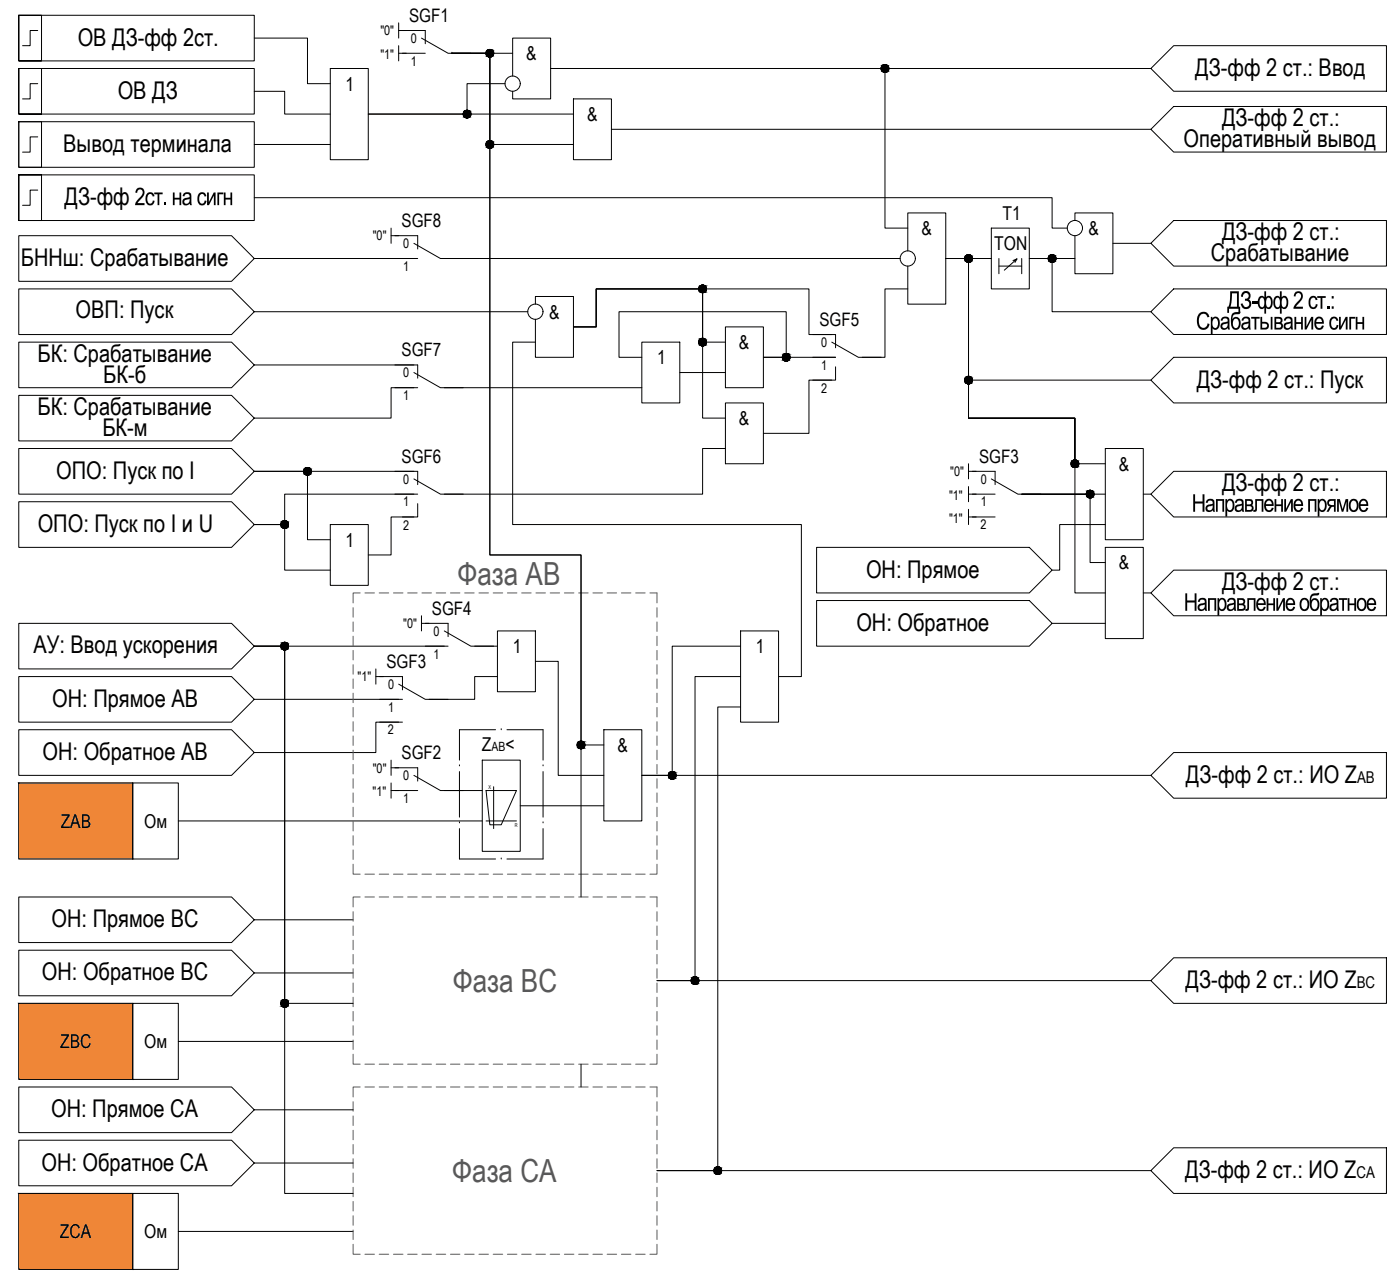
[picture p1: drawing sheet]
<svg xmlns="http://www.w3.org/2000/svg" width="922mm" height="841mm" viewBox="0 0 922 841" stroke-linecap="round" stroke-linejoin="round" font-family="sans-serif">
<!-- layer: 0 -->
<g fill="#ef8637" stroke="#ef8637" stroke-width=".66">
<path d="M12 516l75 50v-50zM12 516l75 50h-75z"/>
<path d="M12 661l75 50v-50zM12 661l75 50h-75z"/>
<path d="M12 786l75 50v-50zM12 786l75 50h-75z"/>
</g>
<g fill="none" stroke="#000" stroke-width=".66">
<path d="M12 10h156v30h-156v-30v30h15v-30zM263 15v10M25 20h-5v10h-5M168 25h35v30h15M263 30v10M263 35h5M263 20h5M298 35h.1M298 35h25v60h55M298 35h25v330h60v126h15M298 35h25v330h60v226M298 35h40"/>
<path d="M12 45h156v30h-156v-30v30h15v-30zM25 55h-5v10h-5M218 45h25v60h-25zM333 55h-25v20h-65h135M338 50v-25h25v40h-25v-5M758 45l15-15h140v30h-140zM758 45h-395h220v105h15M168 60h20v15h30M378 65h25v40h-25zM773 70h140v30h-140l-15-15zM12 80h15v30h-15zM12 80h156v30h-156z"/>
<path d="M25 90h-5v10h-5M168 95h50M403 85h355M12 115h156v30h-156v-30v30h15v-30zM25 125h-5v10h-5M168 130h525v20h10M12 155h141l15 15-15 15h-141zM258 150v10M258 155h5M653 150h25v40h-25zM708 145v-5h25v40h-25v-25M168 170h105"/>
<path d="M293 170h300M598 165v-25h25v60h-25v-25M653 170h-30h15v80h120M658 170v10M658 175h15M667 172l3-1-8 7M670 171l-1 2M673 170v10M708 170h-30h15v35h65M733 160h25M758 160l15-15h140v30h-140zM12 190h141l15 15-15 15h-141z"/>
<path d="M598 190h-15v45h-15M773 190h140v30h-140l-15-15zM168 205h180M353 200v-5h25v40h-25v-25M378 215h15v-25h70v85h15M378 215h15v-25h70v35h15M378 215h15v-25h140v30h15M478 215h25v40h-25zM12 225h141l15 15-15 15h-141zM353 225h-15v120h190v101h-15M423 225h25v40h-25zM423 235h-15v-30h110v30h-15h47"/>
<path d="M773 235h140v30h-140l-15-15zM168 240h105M273 255h-15v20h-90M293 255h130M448 245h30M548 250h-15v35h-30M550 242v8h-15M12 260h141l15 15-15 15h-141zM478 265h25v40h-25zM12 295h141l15 15-15 15h-141zM478 295h-15v30h-170M728 295h25v60h-25z"/>
<path d="M168 310h35v45h15M168 310h105M638 305v10M638 310h5M728 305h-20v-30h-70v-105h-15h15v105h70v116h20M12 330h141l15 15-15 15h-141zM273 325h-85v20h-20M275 332v8h-10M638 320v10M638 335v10M638 325h5M728 325h-55h45v45h10"/>
<path d="M753 325h5M758 325l15-15h140v30h-140zM168 345h20v30h30M218 345h25v41h-25zM273 340h-15v25h-15M638 340h18M728 345h-30v30h-5M538 360h140l15 15-15 16h-140zM728 360h25v61h-25zM538 396h140l15 15-15 15h-140zM753 391h5M758 391l15-16h140v31h-140z"/>
<path d="M278 411h5M278 406v10M328 416h25v40h-25zM488 416h25v60h-25zM693 411h35M168 426l-15 15h-141v-30h141l15 15h125M168 426h20v235h45M168 426h20v360h45M313 426h15M353 436h15v75h30M488 426h-45v85h-20h335M12 446h141l15 15-15 15h-141z"/>
<path d="M248 441v10M248 446h5M328 446h-15v15h-30M488 446h-30v200h-25h325M168 461h95M250 476h15M263 476h-15v20h-80M488 466h-15v305h-40h325M12 481h141l15 15-15 15h-141zM398 481h25v60h-25zM12 516h75v50h-75zM87 516h30v50h-30z"/>
<path d="M258 501v10M258 516v10M258 506h5M318 501h25v60h-25zM325 518v28M758 511l15-15h140v30h-140zM258 521h5M293 521h25M320 521h20l-10 22h-7zM343 531h55M117 541h201M320 541h20"/>
<path d="M12 591h141l15 15-15 15h-141zM168 606h65M12 626h141l15 15-15 15h-141zM168 641h65M758 646l15-15h140v30h-140zM12 661h75v50h-75zM87 661h30v50h-30zM117 686h116M12 716h141l15 15-15 15h-141zM383 701v15M168 731h65M12 751h141l15 15-15 15h-141z"/>
<path d="M168 766h65M758 771l15-15h140v30h-140zM12 786h75v50h-75zM87 786h30v50h-30zM117 811h116"/>
<circle cx="323" cy="35" r="2.5"/>
<circle cx="338" cy="55" r="5"/>
<circle cx="583" cy="45" r="2.5"/>
<circle cx="308" cy="75" r="2.5"/>
<circle cx="323" cy="95" r="2.5"/>
<circle cx="708" cy="150" r="5"/>
<circle cx="598" cy="170" r="5"/>
<circle cx="638" cy="170" r="2.5"/>
<circle cx="693" cy="170" r="2.5"/>
<circle cx="463" cy="190" r="2.5"/>
<circle cx="353" cy="205" r="5"/>
<circle cx="463" cy="225" r="2.5"/>
<circle cx="518" cy="235" r="2.5"/>
<circle cx="638" cy="250" r="2.5"/>
<circle cx="203" cy="310" r="2.5"/>
<circle cx="708" cy="305" r="2.5"/>
<circle cx="718" cy="325" r="2.5"/>
<circle cx="188" cy="345" r="2.5"/>
<circle cx="188" cy="426" r="2.5"/>
<circle cx="383" cy="491" r="2.5"/>
<circle cx="443" cy="511" r="2.5"/>
<circle cx="458" cy="646" r="2.5"/>
<circle cx="188" cy="661" r="2.5"/>
<circle cx="473" cy="771" r="2.5"/>
</g>
<g fill="#000" stroke="#000" stroke-width=".66">
<path d="M322 38h1zM322 33h1zM582 48h1zM582 48h2zM307 78h1zM307 73h1zM322 98h1zM322 93h1zM638 173h1zM693 173h1zM462 193h1zM462 188h1z"/>
<path d="M462 228h1zM462 223h1zM517 238h1zM517 238h2zM638 253h1zM202 313h1zM202 308h1zM708 308h1zM718 328h1zM187 348h1zM187 343h1zM187 428h1z"/>
<path d="M187 423h1zM382 493h1zM382 488h1zM442 513h1zM442 508h1zM187 658h1zM457 648h1zM457 643h1zM187 663h1zM472 773h1z"/>
<path d="M322 38h1zM322 38h1z"/>
<path d="M322 33h1zM322 33h1z"/>
<path d="M322 33h2zM322 33h2z"/>
<path d="M322 33h2zM322 33h2z"/>
<path d="M322 37h2zM322 37l1 1z"/>
<path d="M322 33h2zM321 33h3z"/>
<path d="M322 37h2zM322 37h2z"/>
<path d="M321 33h3zM321 33h3z"/>
<path d="M321 37h3zM321 37h3z"/>
<path d="M321 33h3zM321 33h3z"/>
<path d="M321 37h3zM321 37h3z"/>
<path d="M321 33h4zM321 33h4z"/>
<path d="M321 37h3zM321 37h3z"/>
<path d="M321 33l4 1zM321 33l4 1z"/>
<path d="M321 37h4zM321 37h3z"/>
<path d="M321 34h4zM321 34h4z"/>
<path d="M321 37h4zM321 37h4z"/>
<path d="M321 34h4zM321 34h4z"/>
<path d="M321 36h4zM321 36l4 1z"/>
<path d="M320 34h5zM320 34h5z"/>
<path d="M320 36h5zM320 36h5z"/>
<path d="M320 34h5zM320 34h5z"/>
<path d="M320 36h5zM320 36h5z"/>
<path d="M320 34l5 1zM320 34l5 1z"/>
<path d="M320 36h5zM320 36h5z"/>
<path d="M320 35h5zM320 35h5z"/>
<path d="M320 36h5zM320 36h5z"/>
<path d="M320 35h5zM320 35h5z"/>
<path d="M320 35h5zM320 35h5z"/>
<path d="M320 35h5zM320 35l5 1z"/>
<path d="M583 43h1zM582 43h2z"/>
<path d="M582 43h2zM582 43h2z"/>
<path d="M582 43h2zM582 43h2z"/>
<path d="M582 47h2zM582 47l2 1z"/>
<path d="M582 43h2zM582 43h2z"/>
<path d="M582 47h2zM582 47h2z"/>
<path d="M582 43h2zM582 43h2z"/>
<path d="M582 47h2zM582 47h2z"/>
<path d="M582 43h3zM581 43h4z"/>
<path d="M582 47h2zM582 47h2z"/>
<path d="M581 43h4zM581 43h4z"/>
<path d="M581 47h4zM581 47h3z"/>
<path d="M581 43l4 1zM581 43l4 1z"/>
<path d="M581 47h4zM581 47h4z"/>
<path d="M581 44h4zM581 44h4z"/>
<path d="M581 47h4zM581 47h4z"/>
<path d="M581 44h4zM581 44h4z"/>
<path d="M581 46h4zM581 46l4 1z"/>
<path d="M581 44h4zM581 44h4z"/>
<path d="M581 46h4zM581 46h4z"/>
<path d="M581 44h4zM581 44h4z"/>
<path d="M581 46h4zM581 46h4z"/>
<path d="M581 44l4 1zM581 44l4 1z"/>
<path d="M581 46h4zM581 46h4z"/>
<path d="M581 45h4zM581 45h4z"/>
<path d="M581 45h5zM581 45h5z"/>
<path d="M581 45l4 1zM581 45l4 1z"/>
<path d="M581 46h4zM581 46h4z"/>
<path d="M581 45h5zM581 45h4z"/>
<path d="M307 78h1zM307 78h1z"/>
<path d="M307 73h1zM307 73h1z"/>
<path d="M307 73h1zM307 73h1z"/>
<path d="M307 73h2zM307 73h2z"/>
<path d="M307 77h1zM307 77l1 1z"/>
<path d="M307 73h2zM306 73h3z"/>
<path d="M307 77h2zM307 77h1z"/>
<path d="M306 73h3zM306 73h3z"/>
<path d="M306 77h3zM306 77h3z"/>
<path d="M306 73h3zM306 73h3z"/>
<path d="M306 77h3zM306 77h3z"/>
<path d="M306 73h4zM306 73h4z"/>
<path d="M306 77h3zM306 77h3z"/>
<path d="M306 73l4 1zM306 73l4 1z"/>
<path d="M306 77h4zM306 77h3z"/>
<path d="M306 74h4zM306 74h4z"/>
<path d="M306 77h4zM306 77h4z"/>
<path d="M306 74h4zM306 74h4z"/>
<path d="M306 76h4zM306 76l4 1z"/>
<path d="M305 74h5zM305 74h5z"/>
<path d="M305 76h5zM305 76h5z"/>
<path d="M305 74h5zM305 74h5z"/>
<path d="M305 76h5zM305 76h5z"/>
<path d="M305 74l5 1zM305 74l5 1z"/>
<path d="M305 76h5zM305 76h5z"/>
<path d="M305 75h5zM305 75h5z"/>
<path d="M305 76h5zM305 76h5z"/>
<path d="M305 75h5zM305 75h5z"/>
<path d="M305 75h5zM305 75h5z"/>
<path d="M305 75h5zM305 75l5 1z"/>
<path d="M322 98h1zM322 98h1z"/>
<path d="M322 93h1zM322 93h1z"/>
<path d="M322 93h2zM322 93h2z"/>
<path d="M322 93h2zM322 93h2z"/>
<path d="M322 98h2zM322 98h1z"/>
<path d="M322 93h2zM321 93h3z"/>
<path d="M322 97h2zM322 97l2 1z"/>
<path d="M321 93h3zM321 93h3z"/>
<path d="M321 97h3zM321 97h3z"/>
<path d="M321 93h3zM321 93h3z"/>
<path d="M321 97h3zM321 97h3z"/>
<path d="M321 93h4zM321 93h4z"/>
<path d="M321 97h3zM321 97h3z"/>
<path d="M321 93l4 1zM321 93l4 1z"/>
<path d="M321 97h4zM321 97h3z"/>
<path d="M321 94h4zM321 94h4z"/>
<path d="M321 97h4zM321 97h4z"/>
<path d="M321 94h4zM321 94h4z"/>
<path d="M321 97h4zM321 97h4z"/>
<path d="M320 94h5zM320 94h5z"/>
<path d="M320 96h5zM320 96l5 1z"/>
<path d="M320 94h5zM320 94h5z"/>
<path d="M320 96h5zM320 96h5z"/>
<path d="M320 94l5 1zM320 94l5 1z"/>
<path d="M320 96h5zM320 96h5z"/>
<path d="M320 95h5zM320 95h5z"/>
<path d="M320 96h5zM320 96h5z"/>
<path d="M320 95h5zM320 95h5z"/>
<path d="M320 95h5zM320 95h5z"/>
<path d="M320 95h5zM320 95l5 1z"/>
<path d="M638 168h1zM638 168h1z"/>
<path d="M638 168h1zM637 168h2z"/>
<path d="M637 168h2zM637 168h2z"/>
<path d="M637 173h2zM637 173h2z"/>
<path d="M637 168h2zM637 168h2z"/>
<path d="M637 173h2zM637 173h2z"/>
<path d="M637 168h3zM637 168h3z"/>
<path d="M637 172h2zM637 172l2 1z"/>
<path d="M637 168h3zM636 168h4z"/>
<path d="M637 172h3zM637 172h2z"/>
<path d="M636 168l4 1zM636 168l4 1z"/>
<path d="M636 172h4zM636 172h4z"/>
<path d="M636 169h4zM636 169h4z"/>
<path d="M636 172h4zM636 172h4z"/>
<path d="M636 169h4zM636 169h4z"/>
<path d="M636 172h4zM636 172h4z"/>
<path d="M636 169h4zM636 169h4z"/>
<path d="M636 172h4zM636 172h4z"/>
<path d="M636 169h4zM636 169h4z"/>
<path d="M636 171h4zM636 171l4 1z"/>
<path d="M636 169l4 1zM636 169l4 1z"/>
<path d="M636 171h4zM636 171h4z"/>
<path d="M636 170h5zM636 170h5z"/>
<path d="M636 171h4zM636 171h4z"/>
<path d="M636 170h5zM636 170h5z"/>
<path d="M636 170h5zM636 170h5z"/>
<path d="M636 171h5zM636 171h5z"/>
<path d="M636 171h5zM636 171h4z"/>
<path d="M636 170h5zM636 170l5 1z"/>
<path d="M693 168h1zM693 168h1z"/>
<path d="M693 168h1zM692 168h2z"/>
<path d="M692 168h2zM692 168h2z"/>
<path d="M692 173h2zM692 173h2z"/>
<path d="M692 168h2zM692 168h2z"/>
<path d="M692 173h2zM692 173h2z"/>
<path d="M692 168h3zM692 168h3z"/>
<path d="M692 172h2zM692 172l2 1z"/>
<path d="M692 168h3zM691 168h4z"/>
<path d="M692 172h3zM692 172h2z"/>
<path d="M691 168l4 1zM691 168l4 1z"/>
<path d="M691 172h4zM691 172h4z"/>
<path d="M691 169h4zM691 169h4z"/>
<path d="M691 172h4zM691 172h4z"/>
<path d="M691 169h4zM691 169h4z"/>
<path d="M691 172h4zM691 172h4z"/>
<path d="M691 169h4zM691 169h4z"/>
<path d="M691 172h4zM691 172h4z"/>
<path d="M691 169h4zM691 169h4z"/>
<path d="M691 171h4zM691 171l4 1z"/>
<path d="M691 169l5 1zM691 169l5 1z"/>
<path d="M691 171h4zM691 171h4z"/>
<path d="M691 170h5zM691 170h5z"/>
<path d="M691 171h5zM691 171h4z"/>
<path d="M691 170h5zM691 170h5z"/>
<path d="M691 171h5zM691 171h5z"/>
<path d="M691 170h5zM691 170h5z"/>
<path d="M691 170l5 1zM691 170l5 1z"/>
<path d="M691 171h5zM691 171h5z"/>
<path d="M462 193h1zM462 193h1z"/>
<path d="M462 188h1zM462 188h1z"/>
<path d="M462 188h2zM462 188h2z"/>
<path d="M462 188h2zM462 188h2z"/>
<path d="M462 193h2zM462 193h1z"/>
<path d="M462 188h2zM462 188h2z"/>
<path d="M462 193h2zM462 193h2z"/>
<path d="M462 188h2zM461 188h3z"/>
<path d="M462 192h2zM462 192l2 1z"/>
<path d="M461 188h3zM461 188h3z"/>
<path d="M461 192h3zM461 192h3z"/>
<path d="M461 188l4 1zM461 189h4z"/>
<path d="M461 192h3zM461 192h3z"/>
<path d="M461 189h4zM461 189h4z"/>
<path d="M461 192h4zM461 192h3z"/>
<path d="M461 189h4zM461 189h4z"/>
<path d="M461 192h4zM461 192h4z"/>
<path d="M461 189h4zM461 189h4z"/>
<path d="M461 192h4zM461 192h4z"/>
<path d="M461 189h4zM461 189h4z"/>
<path d="M461 191h4zM461 191l4 1z"/>
<path d="M461 189l4 1zM461 189l4 1z"/>
<path d="M461 191h4zM461 191h4z"/>
<path d="M460 190h5zM460 190h5z"/>
<path d="M460 191h5zM460 191h5z"/>
<path d="M460 190h5zM460 190h5z"/>
<path d="M460 190h5zM460 190h5z"/>
<path d="M460 191h5zM460 191h5z"/>
<path d="M460 191h5zM460 191h5z"/>
<path d="M460 190h5zM460 190l5 1z"/>
<path d="M462 228h1zM462 228h1z"/>
<path d="M462 223h1zM462 223h1z"/>
<path d="M462 223h2zM462 223h2z"/>
<path d="M462 223h2zM462 223h2z"/>
<path d="M462 228h2zM462 228h1z"/>
<path d="M462 223h2zM462 223h2z"/>
<path d="M462 228h2zM462 228h2z"/>
<path d="M462 223h2zM461 223h3z"/>
<path d="M462 227h2zM462 227l2 1z"/>
<path d="M461 223h3zM461 223h3z"/>
<path d="M461 227h3zM461 227h3z"/>
<path d="M461 223l4 1zM461 223l4 1z"/>
<path d="M461 227h3zM461 227h3z"/>
<path d="M461 224h4zM461 224h4z"/>
<path d="M461 227h4zM461 227h3z"/>
<path d="M461 224h4zM461 224h4z"/>
<path d="M461 227h4zM461 227h4z"/>
<path d="M461 224h4zM461 224h4z"/>
<path d="M461 227h4zM461 227h4z"/>
<path d="M461 224h4zM461 224h4z"/>
<path d="M461 226h4zM461 226l4 1z"/>
<path d="M461 224l4 1zM461 224l4 1z"/>
<path d="M461 226h4zM461 226h4z"/>
<path d="M460 225h5zM460 225h5z"/>
<path d="M460 226h5zM460 226h5z"/>
<path d="M460 225h5zM460 225h5z"/>
<path d="M460 225h5zM460 225h5z"/>
<path d="M460 226h5zM460 226h5z"/>
<path d="M460 226h5zM460 226h5z"/>
<path d="M460 225h5zM460 225l5 1z"/>
<path d="M518 233h1zM517 233h2z"/>
<path d="M517 233h2zM517 233h2z"/>
<path d="M517 233h2zM517 233h2z"/>
<path d="M517 238h2zM517 238h2z"/>
<path d="M517 233h2zM517 233h2z"/>
<path d="M517 238h2zM517 238h2z"/>
<path d="M517 233h2zM517 233h2z"/>
<path d="M517 237h2zM517 237l2 1z"/>
<path d="M517 233h3zM516 233h4z"/>
<path d="M517 237h2zM517 237h2z"/>
<path d="M516 233l4 1zM516 234h4z"/>
<path d="M516 237h4zM516 237h3z"/>
<path d="M516 234h4zM516 234h4z"/>
<path d="M516 237h4zM516 237h4z"/>
<path d="M516 234h4zM516 234h4z"/>
<path d="M516 237h4zM516 237h4z"/>
<path d="M516 234h4zM516 234h4z"/>
<path d="M516 237h4zM516 237h4z"/>
<path d="M516 234h4zM516 234h4z"/>
<path d="M516 236h4zM516 236l4 1z"/>
<path d="M516 234l4 1zM516 234l4 1z"/>
<path d="M516 236h4zM516 236h4z"/>
<path d="M516 235h4zM516 235h4z"/>
<path d="M516 236h4zM516 236h4z"/>
<path d="M515 235h5zM515 235h5z"/>
<path d="M515 235h5zM515 235h5z"/>
<path d="M515 236h5zM515 236h5z"/>
<path d="M515 236h5zM515 236h5z"/>
<path d="M515 235h5zM515 235l5 1z"/>
<path d="M638 248h1zM638 248h1z"/>
<path d="M638 248h1zM637 248h2z"/>
<path d="M637 248h2zM637 248h2z"/>
<path d="M637 253h2zM637 253h2z"/>
<path d="M637 248h2zM637 248h2z"/>
<path d="M637 253h2zM637 253h2z"/>
<path d="M637 248h3zM637 248h3z"/>
<path d="M637 253h2zM637 253h2z"/>
<path d="M637 248h3zM636 248h4z"/>
<path d="M637 252h3zM637 252l2 1z"/>
<path d="M636 248l4 1zM636 248l4 1z"/>
<path d="M636 252h4zM636 252h4z"/>
<path d="M636 249h4zM636 249h4z"/>
<path d="M636 252h4zM636 252h4z"/>
<path d="M636 249h4zM636 249h4z"/>
<path d="M636 252h4zM636 252h4z"/>
<path d="M636 249h4zM636 249h4z"/>
<path d="M636 252h4zM636 252h4z"/>
<path d="M636 249h4zM636 249h4z"/>
<path d="M636 251h4zM636 251l4 1z"/>
<path d="M636 249l4 1zM636 249l4 1z"/>
<path d="M636 251h4zM636 251h4z"/>
<path d="M636 250h5zM636 250h5z"/>
<path d="M636 251h4zM636 251h4z"/>
<path d="M636 250h5zM636 250h5z"/>
<path d="M636 250h5zM636 250h5z"/>
<path d="M636 251h5zM636 251h5z"/>
<path d="M636 251h5zM636 251h4z"/>
<path d="M636 250h5zM636 250l5 1z"/>
<path d="M202 313h1zM202 313h1z"/>
<path d="M202 308h1zM202 308h1z"/>
<path d="M202 308h1zM202 308h1z"/>
<path d="M202 308h2zM202 308h2z"/>
<path d="M202 313h1zM202 313h1z"/>
<path d="M202 308h2zM201 308h3z"/>
<path d="M202 313h2zM202 313h1z"/>
<path d="M201 308h3zM201 308h3z"/>
<path d="M201 313h3zM201 313h3z"/>
<path d="M201 308l3 1zM201 309h3z"/>
<path d="M201 312h3zM201 312l3 1z"/>
<path d="M201 309h3zM201 309h3z"/>
<path d="M201 312h3zM201 312h3z"/>
<path d="M201 309h4zM201 309h4z"/>
<path d="M201 312h3zM201 312h3z"/>
<path d="M201 309h4zM201 309h4z"/>
<path d="M201 312h4zM201 312h3z"/>
<path d="M200 309h5zM200 309h5z"/>
<path d="M200 312h5zM200 312h5z"/>
<path d="M200 309h5zM200 309h5z"/>
<path d="M200 312h5zM200 312h5z"/>
<path d="M200 309l5 1zM200 309l5 1z"/>
<path d="M200 311h5zM200 311l5 1z"/>
<path d="M200 310h5zM200 310h5z"/>
<path d="M200 311h5zM200 311h5z"/>
<path d="M200 310h5zM200 310h5z"/>
<path d="M200 311h5zM200 311h5z"/>
<path d="M200 310h5zM200 310h5z"/>
<path d="M200 310l5 1zM200 310l5 1z"/>
<path d="M200 311h5zM200 311h5z"/>
<path d="M708 303h1zM708 303h1z"/>
<path d="M708 303h1zM707 303h2z"/>
<path d="M707 303h2zM707 303h2z"/>
<path d="M707 308h2zM707 308h2z"/>
<path d="M707 303h2zM707 303h2z"/>
<path d="M707 308h2zM707 308h2z"/>
<path d="M707 303h3zM707 303h3z"/>
<path d="M707 308h2zM707 308h2z"/>
<path d="M707 303l3 1zM707 304h3z"/>
<path d="M707 307h3zM707 307l2 1z"/>
<path d="M707 304h3zM707 304h3z"/>
<path d="M707 307h3zM707 307h3z"/>
<path d="M706 304h4zM706 304h4z"/>
<path d="M706 307h4zM706 307h4z"/>
<path d="M706 304h4zM706 304h4z"/>
<path d="M706 307h4zM706 307h4z"/>
<path d="M706 304h4zM706 304h4z"/>
<path d="M706 307h4zM706 307h4z"/>
<path d="M706 304h4zM706 304h4z"/>
<path d="M706 307h4zM706 307h4z"/>
<path d="M706 304l5 1zM706 304l5 1z"/>
<path d="M706 306h4zM706 306l4 1z"/>
<path d="M706 305h5zM706 305h5z"/>
<path d="M706 306h5zM706 306h4z"/>
<path d="M706 305h5zM706 305h5z"/>
<path d="M706 306h5zM706 306h5z"/>
<path d="M706 305h5zM706 305h5z"/>
<path d="M706 305l5 1zM706 305l5 1z"/>
<path d="M706 306h5zM706 306h5z"/>
<path d="M718 323h1zM718 323h1z"/>
<path d="M718 323h1zM717 323h2z"/>
<path d="M717 323h2zM717 323h2z"/>
<path d="M717 328h2zM717 328h2z"/>
<path d="M717 323h2zM717 323h2z"/>
<path d="M717 328h2zM717 328h2z"/>
<path d="M717 323h3zM717 323h3z"/>
<path d="M717 328h2zM717 328h2z"/>
<path d="M717 323l3 1zM717 324h3z"/>
<path d="M717 327h3zM717 327l2 1z"/>
<path d="M717 324h3zM717 324h3z"/>
<path d="M717 327h3zM717 327h3z"/>
<path d="M716 324h4zM716 324h4z"/>
<path d="M716 327h4zM716 327h4z"/>
<path d="M716 324h4zM716 324h4z"/>
<path d="M716 327h4zM716 327h4z"/>
<path d="M716 324h4zM716 324h4z"/>
<path d="M716 327h4zM716 327h4z"/>
<path d="M716 324l4 1zM716 324l4 1z"/>
<path d="M716 327h4zM716 327h4z"/>
<path d="M716 325h5zM716 325h5z"/>
<path d="M716 326h4zM716 326l4 1z"/>
<path d="M716 325h5zM716 325h5z"/>
<path d="M716 326h5zM716 326h4z"/>
<path d="M716 325h5zM716 325h5z"/>
<path d="M716 326h5zM716 326h5z"/>
<path d="M716 325h5zM716 325h5z"/>
<path d="M716 326h5zM716 326h5z"/>
<path d="M716 325h5zM716 325l5 1z"/>
<path d="M187 348h1zM187 348h1z"/>
<path d="M187 343h1zM187 343h1z"/>
<path d="M187 343h1zM187 343h1z"/>
<path d="M187 343h2zM187 343h2z"/>
<path d="M187 348h1zM187 348h1z"/>
<path d="M187 343h2zM186 343h3z"/>
<path d="M187 348h2zM187 348h1z"/>
<path d="M186 343h3zM186 343h3z"/>
<path d="M186 348h3zM186 348h3z"/>
<path d="M186 343l3 1zM186 344h3z"/>
<path d="M186 348h3zM186 348h3z"/>
<path d="M186 344h3zM186 344h3z"/>
<path d="M186 347h3zM186 347l3 1z"/>
<path d="M186 344h3zM186 344h3z"/>
<path d="M186 347h3zM186 347h3z"/>
<path d="M186 344h4zM186 344h4z"/>
<path d="M186 347h3zM186 347h3z"/>
<path d="M185 344h5zM185 344h5z"/>
<path d="M185 347h5zM185 347h4z"/>
<path d="M185 344l5 1zM185 344l5 1z"/>
<path d="M185 347h5zM185 347h5z"/>
<path d="M185 345h5zM185 345h5z"/>
<path d="M185 346h5zM185 346l5 1z"/>
<path d="M185 345h5zM185 345h5z"/>
<path d="M185 346h5zM185 346h5z"/>
<path d="M185 345h5zM185 345h5z"/>
<path d="M185 346h5zM185 346h5z"/>
<path d="M185 345h5zM185 345h5z"/>
<path d="M185 345l5 1zM185 345l5 1z"/>
<path d="M185 346h5zM185 346h5z"/>
<path d="M187 428h1zM187 428h1z"/>
<path d="M187 423h1zM187 423h1z"/>
<path d="M187 423h1zM187 423h1z"/>
<path d="M187 423h2zM187 423h2z"/>
<path d="M187 428h1zM187 428h1z"/>
<path d="M187 423h2zM186 423h3z"/>
<path d="M187 428h2zM187 428h1z"/>
<path d="M186 423l3 1zM186 424h3z"/>
<path d="M186 428h3zM186 428h3z"/>
<path d="M186 424h3zM186 424h3z"/>
<path d="M186 428h3zM186 428h3z"/>
<path d="M186 424h3zM186 424h3z"/>
<path d="M186 427h3zM186 427l3 1z"/>
<path d="M186 424h3zM186 424h3z"/>
<path d="M186 427h3zM186 427h3z"/>
<path d="M186 424h4zM186 424h4z"/>
<path d="M186 427h3zM186 427h3z"/>
<path d="M185 424h5zM185 424h5z"/>
<path d="M185 427h5zM185 427h4z"/>
<path d="M185 424l5 1zM185 424l5 1z"/>
<path d="M185 427h5zM185 427h5z"/>
<path d="M185 425h5zM185 425h5z"/>
<path d="M185 426h5zM185 426l5 1z"/>
<path d="M185 425h5zM185 425h5z"/>
<path d="M185 426h5zM185 426h5z"/>
<path d="M185 425h5zM185 425h5z"/>
<path d="M185 426h5zM185 426h5z"/>
<path d="M185 425l5 1zM185 425l5 1z"/>
<path d="M185 426h5zM185 426h5z"/>
<path d="M185 426h5zM185 426h5z"/>
<path d="M382 493h1zM382 493h1z"/>
<path d="M382 488h1zM382 488h1z"/>
<path d="M382 488h2zM382 488h2z"/>
<path d="M382 488h2zM382 488h2z"/>
<path d="M382 493h2zM382 493h1z"/>
<path d="M382 488h2zM382 488h2z"/>
<path d="M382 493h2zM382 493h2z"/>
<path d="M382 488l2 1zM381 489h3z"/>
<path d="M382 493h2zM382 493h2z"/>
<path d="M381 489h3zM381 489h3z"/>
<path d="M381 493h3zM381 493h3z"/>
<path d="M381 489h4zM381 489h4z"/>
<path d="M381 493h3zM381 493h3z"/>
<path d="M381 489h4zM381 489h4z"/>
<path d="M381 492h4zM381 492l3 1z"/>
<path d="M381 489h4zM381 489h4z"/>
<path d="M381 492h4zM381 492h4z"/>
<path d="M381 489h4zM381 489h4z"/>
<path d="M381 492h4zM381 492h4z"/>
<path d="M381 489l4 1zM381 489l4 1z"/>
<path d="M381 492h4zM381 492h4z"/>
<path d="M380 490h5zM380 490h5z"/>
<path d="M380 492h5zM380 492h5z"/>
<path d="M380 490h5zM380 490h5z"/>
<path d="M380 491h5zM380 491l5 1z"/>
<path d="M380 490h5zM380 490h5z"/>
<path d="M380 491h5zM380 491h5z"/>
<path d="M380 490l5 1zM380 490l5 1z"/>
<path d="M380 491h5zM380 491h5z"/>
<path d="M380 491h5zM380 491h5z"/>
<path d="M442 513h1zM442 513h1z"/>
<path d="M442 508h1zM442 508h1z"/>
<path d="M442 508h2zM442 508h2z"/>
<path d="M442 508h2zM442 508h2z"/>
<path d="M442 513h2zM442 513h1z"/>
<path d="M442 508h2zM442 508h2z"/>
<path d="M442 513h2zM442 513h2z"/>
<path d="M442 508l2 1zM441 509h3z"/>
<path d="M442 513h2zM442 513h2z"/>
<path d="M441 509h3zM441 509h3z"/>
<path d="M441 513h3zM441 513h3z"/>
<path d="M441 509h4zM441 509h4z"/>
<path d="M441 513h3zM441 513h3z"/>
<path d="M441 509h4zM441 509h4z"/>
<path d="M441 512h4zM441 512l3 1z"/>
<path d="M441 509h4zM441 509h4z"/>
<path d="M441 512h4zM441 512h4z"/>
<path d="M441 509l4 1zM441 509l4 1z"/>
<path d="M441 512h4zM441 512h4z"/>
<path d="M441 510h4zM441 510h4z"/>
<path d="M441 512h4zM441 512h4z"/>
<path d="M441 510h4zM441 510h4z"/>
<path d="M441 512h4zM441 512h4z"/>
<path d="M440 510h5zM440 510h5z"/>
<path d="M440 511h5zM440 511l5 1z"/>
<path d="M440 510h5zM440 510h5z"/>
<path d="M440 510l5 1zM440 510l5 1z"/>
<path d="M440 511h5zM440 511h5z"/>
<path d="M440 511h5zM440 511h5z"/>
<path d="M440 511h5zM440 511h5z"/>
<path d="M187 658h1zM187 658h1z"/>
<path d="M187 658h1zM187 658h1z"/>
<path d="M187 658l2 1zM187 659h2z"/>
<path d="M187 659h2zM186 659h3z"/>
<path d="M186 659h3zM186 659h3z"/>
<path d="M186 659h3zM186 659h3z"/>
<path d="M186 659h3zM186 659h3z"/>
<path d="M186 659h3zM186 659h3z"/>
<path d="M186 659h4zM186 659h4z"/>
<path d="M185 659l5 1zM185 659l5 1z"/>
<path d="M185 660h5zM185 660h5z"/>
<path d="M185 660h5zM185 660h5z"/>
<path d="M457 643h2zM457 643h2z"/>
<path d="M457 643l2 1zM457 644h2z"/>
<path d="M457 648h2zM457 648h1z"/>
<path d="M457 644h2zM457 644h2z"/>
<path d="M457 648h2zM457 648h2z"/>
<path d="M457 644h2zM456 644h3z"/>
<path d="M457 648h2zM457 648h2z"/>
<path d="M456 644h3zM456 644h3z"/>
<path d="M456 648h3zM456 648h3z"/>
<path d="M456 644h4zM456 644h4z"/>
<path d="M456 648h3zM456 648h3z"/>
<path d="M456 644h4zM456 644h4z"/>
<path d="M456 648h4zM456 648h3z"/>
<path d="M456 644h4zM456 644h4z"/>
<path d="M456 647h4zM456 647l4 1z"/>
<path d="M456 644l4 1zM456 644l4 1z"/>
<path d="M456 647h4zM456 647h4z"/>
<path d="M456 645h4zM456 645h4z"/>
<path d="M456 647h4zM456 647h4z"/>
<path d="M456 645h4zM456 645h4z"/>
<path d="M456 647h4zM456 647h4z"/>
<path d="M455 645h5zM455 645h5z"/>
<path d="M455 647h5zM455 647h5z"/>
<path d="M455 645l5 1zM455 645l5 1z"/>
<path d="M455 646h5zM455 646h5z"/>
<path d="M455 646h5zM455 646h5z"/>
<path d="M455 646h5zM455 646l5 1z"/>
<path d="M455 646h5zM455 646h5z"/>
<path d="M187 663h1zM187 663h1z"/>
<path d="M187 663h1zM187 663h1z"/>
<path d="M187 663h2zM187 663h1z"/>
<path d="M186 663h3zM186 663h3z"/>
<path d="M186 663h3zM186 663h3z"/>
<path d="M186 663h3zM186 663h3z"/>
<path d="M186 663h3zM186 663h3z"/>
<path d="M186 662h3zM186 662l3 1z"/>
<path d="M185 662h5zM185 662h4z"/>
<path d="M185 662h5zM185 662h5z"/>
<path d="M185 662h5zM185 662h5z"/>
<path d="M185 660h5zM185 660h5z"/>
<path d="M185 662h5zM185 662h5z"/>
<path d="M185 660l5 1zM185 660l5 1z"/>
<path d="M185 661h5zM185 661l5 1z"/>
<path d="M185 661h5zM185 661h5z"/>
<path d="M185 661h5zM185 661h5z"/>
<path d="M185 661h5zM185 661h5z"/>
<path d="M473 768v1zM472 769h1z"/>
<path d="M472 769h2zM472 769h2z"/>
<path d="M472 769h2zM472 769h2z"/>
<path d="M472 773h2zM472 773h1z"/>
<path d="M472 769h2zM472 769h2z"/>
<path d="M472 773h2zM472 773h2z"/>
<path d="M472 769h2zM471 769h3z"/>
<path d="M472 773h2zM472 773h2z"/>
<path d="M471 769h4zM471 769h4z"/>
<path d="M471 773h3zM471 773h3z"/>
<path d="M471 769h4zM471 769h4z"/>
<path d="M471 773h4zM471 773h3z"/>
<path d="M471 769h4zM471 769h4z"/>
<path d="M471 773h4zM471 773h4z"/>
<path d="M471 769l4 1zM471 769l4 1z"/>
<path d="M471 773h4zM471 773h4z"/>
<path d="M471 770h4zM471 770h4z"/>
<path d="M471 772h4zM471 772l4 1z"/>
<path d="M471 770h4zM471 770h4z"/>
<path d="M471 772h4zM471 772h4z"/>
<path d="M471 770h4zM471 770h4z"/>
<path d="M471 772h4zM471 772h4z"/>
<path d="M470 770h5zM470 770h5z"/>
<path d="M470 772h5zM470 772h5z"/>
<path d="M470 770l5 1zM470 770l5 1z"/>
<path d="M470 771h5zM470 771l5 1z"/>
<path d="M470 771h5zM470 771h5z"/>
<path d="M470 771h5zM470 771h5z"/>
<path d="M470 771h5zM470 771h5z"/>
</g>
<g fill="none" stroke="#000" stroke-width=".66">
<path d="M265 20h15v9M265 35h15M278 25l17 10h15M260 155h15v9M260 170h15M273 160l17 10h15M535 220h15v9M535 235h15M548 225l17 10h16M260 240h15v9M260 255h15M273 245l17 10h15"/>
<path d="M260 310h15v9M273 315l17 10h15M641 310h15v9M653 315l18 10h15M260 325h15M641 325h15M280 411h15v8M293 416l17 10h15M280 426h15M250 446h15v8M263 451l17 10h15M250 461h15"/>
<path d="M326 481h-23v20M330 481h.1M334 481h24v20M260 506h15v8M273 511l17 10h15M303 504h.1M303 508v30M358 504h.1M358 508v30M260 521h15M303 542h.1M303 546v20h23"/>
<path d="M358 542h.1M358 546v20h-24M330 566h.1"/>
</g>
<!-- layer: TEXT -->
<path d="M893 209h1v3h4v-3h1v8h-1v-4h-4v4h-1z" fill="#000"/>
<!-- layer: 0 -->
<g fill="none" stroke="#58595b" stroke-width=".66">
<path d="M237 391h-4v6M240 391h7M250 391h6M259 391h6M269 391h6M278 391h6M287 391h7M297 391h6M306 391h6M316 391h6M325 391h6M334 391h7"/>
<path d="M344 391h6M353 391h6M362 391h7M372 391h6M381 391h6M391 391h6M400 391h6M409 391h7M419 391h6M428 391h5v6M233 400v6M233 410v6"/>
<path d="M233 419v6M433 400v6M433 410v6M433 419v6M233 428v7M233 438v6M433 428v7M433 438v6M233 447v6M233 457v6M433 447v6M433 457v6"/>
<path d="M233 466v6M233 475v7M433 466v6M433 475v7M233 485v6M233 494v6M433 485v6M433 494v6M233 503v7M233 513v6M433 503v7M433 513v6"/>
<path d="M233 522v6M233 532v6M433 522v6M433 532v6M233 541v6M233 550v7M233 560v6M433 541v6M433 550v7M433 560v6M233 569v7h4M240 576h7"/>
<path d="M250 576h6M259 576h6M269 576h6M278 576h6M287 576h7M297 576h6M306 576h6M316 576h6M325 576h6M334 576h7M344 576h6M353 576h6"/>
<path d="M362 576h7M372 576h6M381 576h6M391 576h6M400 576h6M409 576h7M419 576h6M433 569v7h-5M237 591h-4v6M240 591h7M250 591h6M259 591h6"/>
<path d="M269 591h6M278 591h6M287 591h7M297 591h6M306 591h6M316 591h6M325 591h6M334 591h7M344 591h6M353 591h6M362 591h7M372 591h6"/>
<path d="M381 591h6M391 591h6M400 591h6M409 591h7M419 591h6M428 591h5v6M233 600v7M233 610v6M233 619v6M433 600v7M433 610v6M433 619v6"/>
<path d="M233 629v6M233 638v6M433 629v6M433 638v6M233 647v7M233 657v6M433 647v7M433 657v6M233 666v6M233 676v6M433 666v6M433 676v6"/>
<path d="M233 694v7h4M233 685v6M433 694v7h-5M433 685v6M237 716h-4v6M240 701h7M240 716h7M250 701h6M250 716h6M259 701h6M259 716h6M269 701h6"/>
<path d="M269 716h6M278 701h6M278 716h6M287 701h7M287 716h7M297 701h6M297 716h6M306 701h6M306 716h6M316 701h6M316 716h6M325 701h6"/>
<path d="M325 716h6M334 701h7M334 716h7M344 701h6M344 716h6M353 701h6M353 716h6M362 701h7M362 716h7M372 701h6M372 716h6M381 701h6"/>
<path d="M381 716h6M391 701h6M391 716h6M400 701h6M400 716h6M409 701h7M409 716h7M419 701h6M419 716h6M428 716h5v6M233 726v6M233 735v6"/>
<path d="M433 726v6M433 735v6M233 744v7M233 754v6M433 744v7M433 754v6M233 763v6M233 773v6M433 763v6M433 773v6M233 782v6M233 791v7"/>
<path d="M433 782v6M433 791v7M233 819v7h4M233 801v6M233 810v6M433 819v7h-5M433 801v6M433 810v6M240 826h7M250 826h6M259 826h6M269 826h6"/>
<path d="M278 826h6M287 826h7M297 826h6M306 826h6M316 826h6M325 826h6M334 826h7M344 826h6M353 826h6M362 826h7M372 826h6M381 826h6"/>
<path d="M391 826h6M400 826h6M409 826h7M419 826h6"/>
</g>
<g font-size="21" fill="#58595b">
<text x="301" y="385">Фаза АВ</text>
<text x="298" y="653">Фаза ВС</text>
<text x="298" y="778">Фаза СА</text>
</g>
<g font-size="16.1">
<text x="51" y="30">ОВ ДЗ-фф 2ст.</text>
<text x="787" y="50">ДЗ-фф 2 ст.: Ввод</text>
<text x="78" y="65">ОВ ДЗ</text>
<text x="805" y="83">ДЗ-фф 2 ст.:</text>
<text x="42" y="100">Вывод терминала</text>
<text x="780" y="97">Оперативный вывод</text>
<text x="43" y="135">ДЗ-фф</text>
<text x="88" y="135">2ст</text>
<text x="107" y="135">.на сигн</text>
<text x="805" y="158">ДЗ-фф 2 ст.:</text>
<text x="798" y="172">Срабатывание</text>
<text x="14" y="175">БННш: Срабатывание</text>
<text x="809" y="203">ДЗ-фф</text>
<text x="852" y="203">2ст.:</text>
<text x="50" y="209">ОВП: Пуск</text>
<text x="788" y="217">Срабатывание сигн</text>
<text x="25" y="238">БК: Срабатывание</text>
<text x="68" y="252">БК-б</text>
<text x="788" y="255">ДЗ-фф 2 ст.: Пуск</text>
<text x="25" y="274">БК: Срабатывание</text>
<text x="67" y="287">БК-м</text>
<text x="37" y="315">ОПО: Пуск по I</text>
<text x="805" y="324">ДЗ-фф 2 ст.:</text>
<text x="785" y="337">Направление прямое</text>
<text x="25" y="350">ОПО: Пуск по I и U</text>
<text x="571" y="380">ОН: Прямое</text>
<text x="805" y="389">ДЗ-фф 2 ст.:</text>
<text x="780" y="402">Направление обратное</text>
<text x="564" y="415">ОН: Обратное</text>
<text x="22" y="430">АУ: Ввод ускорения</text>
<text x="34" y="466">ОН: Прямое AB</text>
<text x="28" y="501">ОН: Обратное AB</text>
<text x="781" y="516">ДЗ-фф 2 ст.: ИО Z</text>
<text x="34" y="611">ОН: Прямое BC</text>
<text x="28" y="646">ОН: Обратное BC</text>
<text x="781" y="651">ДЗ-фф 2 ст.: ИО Z</text>
<text x="34" y="736">ОН: Прямое CA</text>
<text x="27" y="771">ОН: Обратное CA</text>
<text x="781" y="776">ДЗ-фф 2 ст.: ИО Z</text>
</g>
<g font-size="12.6">
<text x="347" y="40">&amp;</text>
<text x="228" y="60">1</text>
<text x="387" y="80">&amp;</text>
<text x="660" y="145">T1</text>
<text x="607" y="155">&amp;</text>
<text x="717" y="155">&amp;</text>
<text x="655" y="165">TON</text>
<text x="362" y="210">&amp;</text>
<text x="487" y="230">&amp;</text>
<text x="433" y="240">1</text>
<text x="487" y="280">&amp;</text>
<text x="737" y="310">&amp;</text>
<text x="228" y="360">1</text>
<text x="737" y="375">&amp;</text>
<text x="338" y="430">1</text>
<text x="498" y="430">1</text>
<text x="318" y="495">Z</text>
<text x="333" y="495">&lt;</text>
<text x="407" y="495">&amp;</text>
<text x="40" y="545">ZAB</text>
<text x="95" y="545">Ом</text>
<text x="40" y="690">ZBC</text>
<text x="95" y="690">Ом</text>
<text x="39" y="815">ZCA</text>
<text x="95" y="815">Ом</text>
</g>
<g font-size="12.2">
<text x="270" y="14">SGF1</text>
<text x="265" y="150">SGF8</text>
<text x="540" y="215">SGF5</text>
<text x="265" y="235">SGF7</text>
<text x="265" y="305">SGF6</text>
<text x="645" y="305">SGF3</text>
<text x="285" y="405">SGF4</text>
<text x="255" y="440">SGF3</text>
<text x="265" y="500">SGF2</text>
</g>
<g font-size="10.7">
<text x="894" y="516">АВ</text>
<text x="894" y="651">BC</text>
<text x="894" y="776">CA</text>
</g>
<g font-size="8.7">
<text x="251" y="23">&quot;0&quot;</text>
<text x="271" y="28">0</text>
<text x="251" y="39">&quot;1&quot;</text>
<text x="271" y="43">1</text>
<text x="246" y="158">&quot;0&quot;</text>
<text x="266" y="163">0</text>
<text x="266" y="178">1</text>
<text x="541" y="228">0</text>
<text x="541" y="243">1</text>
<text x="266" y="248">0</text>
<text x="266" y="263">1</text>
<text x="541" y="259">2</text>
<text x="626" y="314">&quot;0&quot;</text>
<text x="266" y="319">0</text>
<text x="646" y="319">0</text>
<text x="625" y="329">&quot;1&quot;</text>
<text x="266" y="334">1</text>
<text x="646" y="334">1</text>
<text x="625" y="344">&quot;1&quot;</text>
<text x="266" y="349">2</text>
<text x="646" y="348">2</text>
<text x="266" y="414">&quot;0&quot;</text>
<text x="286" y="419">0</text>
<text x="286" y="434">1</text>
<text x="236" y="449">&quot;1&quot;</text>
<text x="256" y="454">0</text>
<text x="256" y="469">1</text>
<text x="255" y="484">2</text>
<text x="246" y="509">&quot;0&quot;</text>
<text x="266" y="514">0</text>
<text x="245" y="524">&quot;1&quot;</text>
<text x="266" y="529">1</text>
</g>
<text font-size="8.4" x="324" y="495">АВ</text>
<g font-size="3.5">
<text x="322" y="519">X</text>
<text x="339" y="544">R</text>
</g>
</svg>
